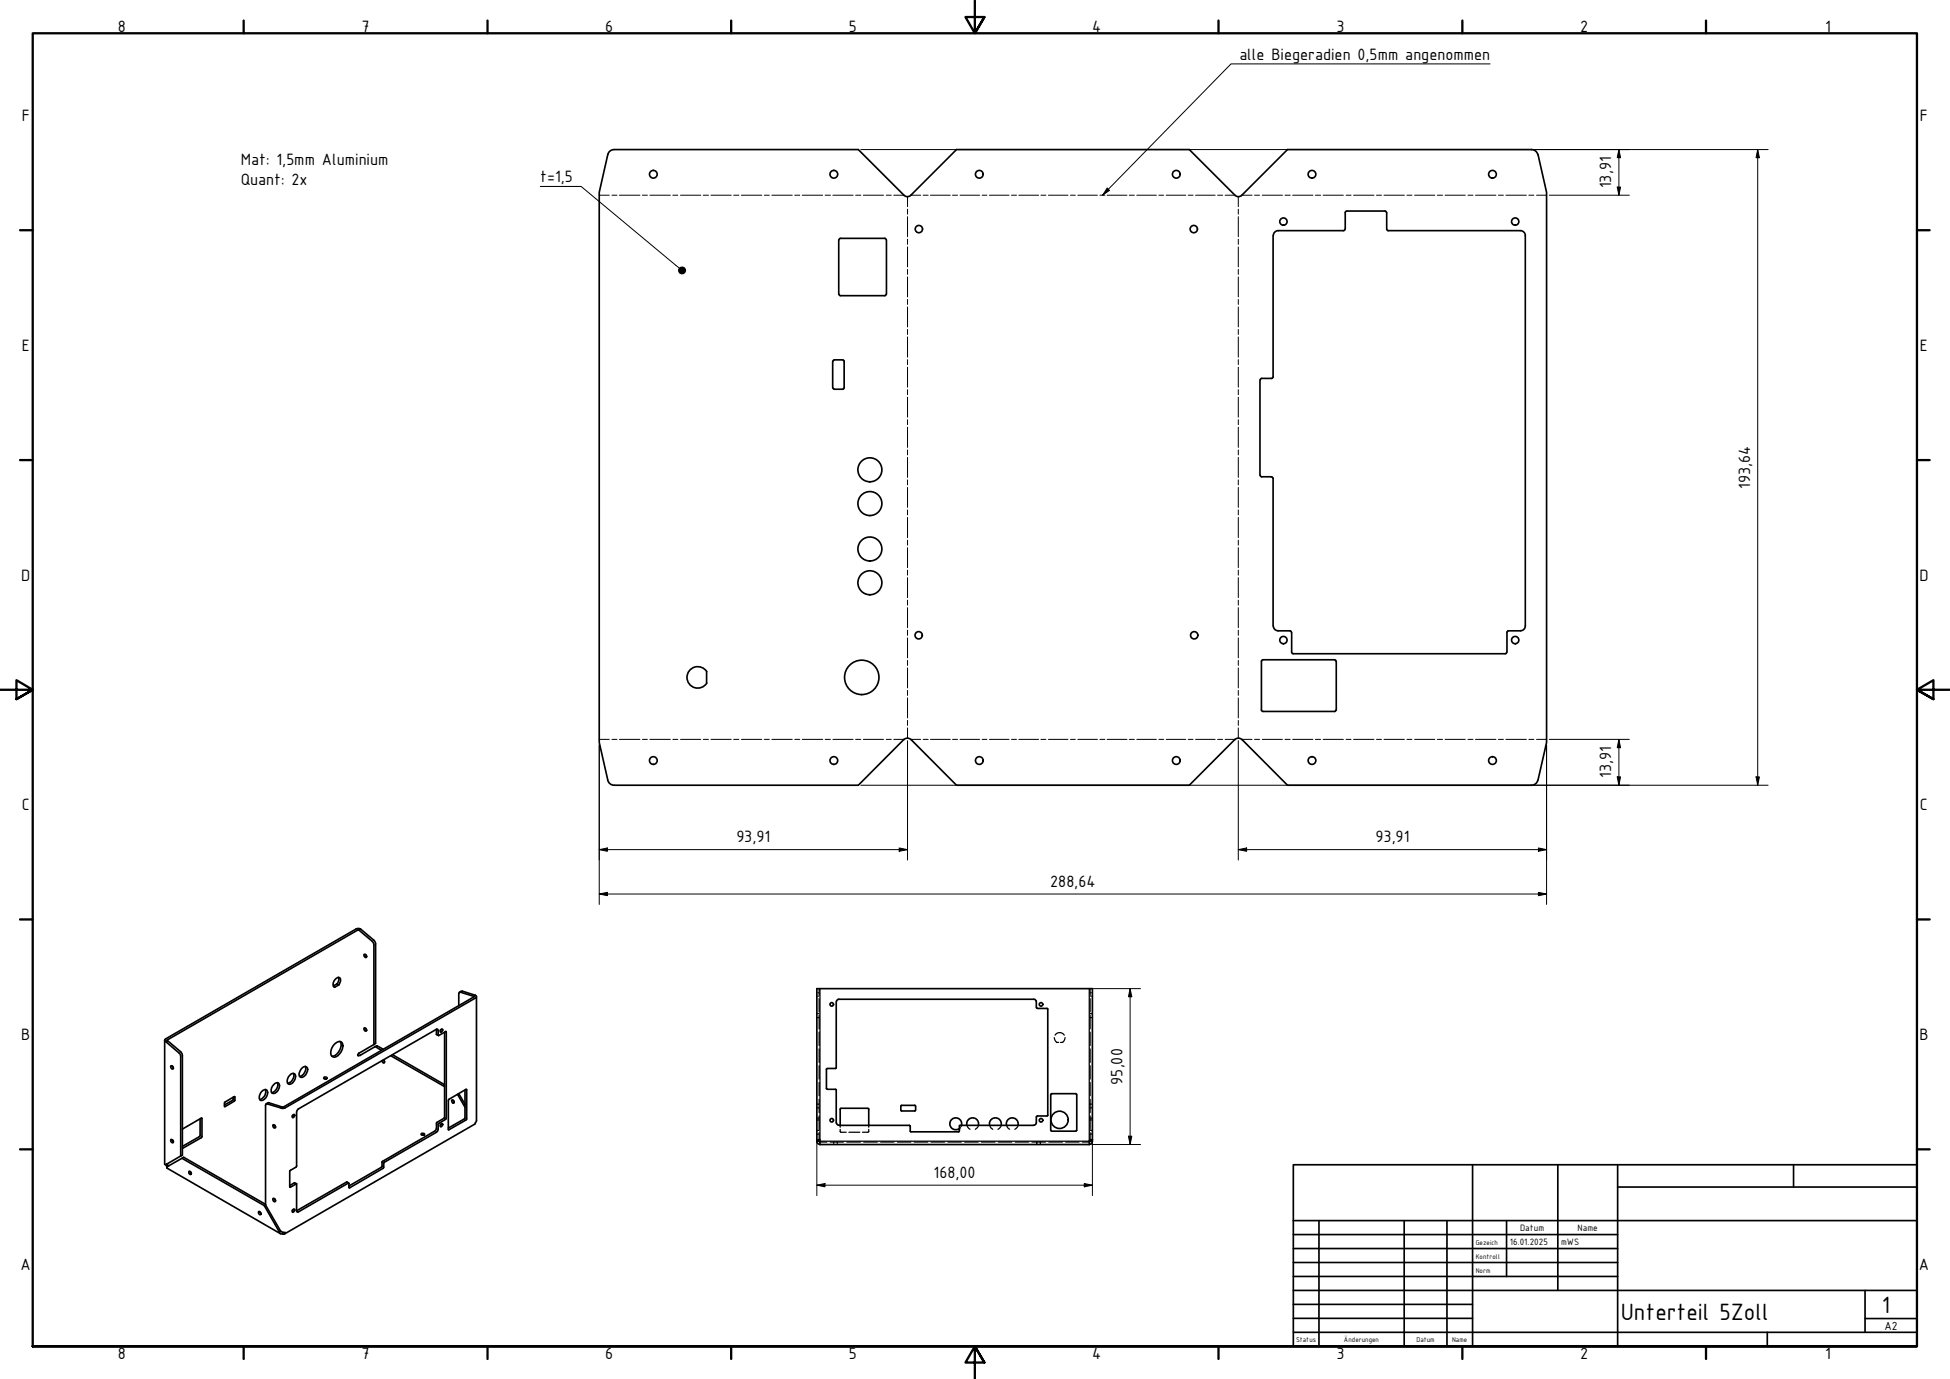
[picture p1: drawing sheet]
<svg xmlns="http://www.w3.org/2000/svg" width="594mm" height="420mm" viewBox="0 0 594 420" stroke-linecap="round" stroke-linejoin="round" font-family="sans-serif">
<!-- layer: Biegungsmittellinie (ISO) -->
<g fill="none" stroke="#000" stroke-width=".3">
<path d="M182.6 59.5h3M186.4 59.5h1.6M188.7 59.5h6.2M195.7 59.5h1.5M198 59.5h6.2M205 59.5h1.5M207.3 59.5h6.2M214.2 59.5h1.6M216.6 59.5h6.2M223.5 59.5h1.6M225.9 59.5h6.2M232.9 59.5h1.5"/>
<path d="M235.1 59.5h6.3M242.1 59.5h1.5M244.4 59.5h6.2M251.4 59.5h1.6M253.7 59.5h6.2M260.7 59.5h1.6M263 59.5h6.2M270 59.5h1.5M272.3 59.5h3.1M276.5 59.9v3.1M277.5 59.5h3M281.2 59.5h1.6"/>
<path d="M283.5 59.5h6M290.2 59.5h1.5M292.5 59.5h5.9M299.2 59.5h1.5M301.4 59.5h6M308.2 59.5h1.5M310.4 59.5h6M317.1 59.5h1.5M319.4 59.5h6M326.1 59.5h1.5M328.4 59.5h5.9M335.1 59.5h1.5"/>
<path d="M337.3 59.5h6M344 59.5h1.6M346.3 59.5h6M353.1 59.5h1.4M355.3 59.5h6M362 59.5h1.5M364.2 59.5h6M371 59.5h1.5M373.3 59.5h2.9M377.3 59.9v3.1M378.3 59.5h3.1M382.2 59.5h1.5"/>
<path d="M384.6 59.5h6.1M391.5 59.5h1.6M393.8 59.5h6.2M400.7 59.5h1.6M403.1 59.5h6.2M410.1 59.5h1.5M412.4 59.5h6.2M419.4 59.5h1.5M421.6 59.5h6.3M428.6 59.5h1.5M431 59.5h6.1M437.9 59.5h1.6"/>
<path d="M440.2 59.5h6.2M447.2 59.5h1.6M449.5 59.5h6.2M456.5 59.5h1.5M458.8 59.5h6.2M465.8 59.5h1.5M468.1 59.5h3.1M276.5 63.7v1.6M276.5 66v6.1M276.5 72.9v1.6M276.5 75.2v6.1M377.3 63.7v1.6"/>
<path d="M377.3 66v6.1M377.3 72.9v1.6M377.3 75.2v6.1M276.5 82.1v1.5M276.5 84.4v6.1M276.5 91.2v1.6M276.5 93.5v6.1M377.3 82.1v1.5M377.3 84.4v6.1M377.3 91.2v1.6M377.3 93.5v6.1M276.5 100.4v1.5"/>
<path d="M276.5 102.7v6.1M276.5 109.6v1.5M276.5 111.9v6.1M276.5 118.7v1.5M377.3 100.4v1.5M377.3 102.7v6.1M377.3 109.6v1.5M377.3 111.9v6.1M377.3 118.7v1.5M276.5 121v6.1M276.5 127.9v1.5M276.5 130.2v6.1"/>
<path d="M276.5 137.1v1.5M276.5 139.4v6.1M377.3 121v6.1M377.3 127.9v1.5M377.3 130.2v6.1M377.3 137.1v1.5M377.3 139.4v6.1M276.5 146.2v1.5M276.5 148.5v6.1M276.5 155.4v1.5M276.5 157.6v6.2M377.3 146.2v1.5"/>
<path d="M377.3 148.5v6.1M377.3 155.4v1.5M377.3 157.6v6.2M276.5 164.6v1.5M276.5 166.9v6.1M276.5 173.7v1.5M276.5 176v6.1M377.3 164.6v1.5M377.3 166.9v6.1M377.3 173.7v1.5M377.3 176v6.1M276.5 182.9v1.5"/>
<path d="M276.5 185.1v6.1M276.5 192v1.6M276.5 194.4v6M377.3 182.9v1.5M377.3 185.1v6.1M377.3 192v1.6M377.3 194.4v6M276.5 201.2v1.5M276.5 203.5v6.1M276.5 210.4v1.5M276.5 212.6v6.1M276.5 219.5v1.5"/>
<path d="M377.3 201.2v1.5M377.3 203.5v6.1M377.3 210.4v1.5M377.3 212.6v6.1M377.3 219.5v1.5M182.6 225.3h3M186.4 225.3h1.6M188.7 225.3h6.2M195.7 225.3h1.5M198 225.3h6.2M205 225.3h1.5M207.3 225.3h6.2"/>
<path d="M214.2 225.3h1.6M216.6 225.3h6.2M223.5 225.3h1.6M225.9 225.3h6.2M232.9 225.3h1.5M235.1 225.3h6.3M242.1 225.3h1.5M244.4 225.3h6.2M251.4 225.3h1.6M253.7 225.3h6.2M260.7 225.3h1.6M263 225.3h6.2"/>
<path d="M270 225.3h1.5M272.3 225.3h3.1M276.5 221.8v3.1M277.5 225.3h3M281.2 225.3h1.6M283.5 225.3h6M290.2 225.3h1.5M292.5 225.3h5.9M299.2 225.3h1.5M301.4 225.3h6M308.2 225.3h1.5M310.4 225.3h6"/>
<path d="M317.1 225.3h1.5M319.4 225.3h6M326.1 225.3h1.5M328.4 225.3h5.9M335.1 225.3h1.5M337.3 225.3h6M344 225.3h1.6M346.3 225.3h6M353.1 225.3h1.4M355.3 225.3h6M362 225.3h1.5M364.2 225.3h6"/>
<path d="M371 225.3h1.5M373.3 225.3h2.9M377.3 221.8v3.1M378.3 225.3h3.1M382.2 225.3h1.5M384.6 225.3h6.1M391.5 225.3h1.6M393.8 225.3h6.2M400.7 225.3h1.6M403.1 225.3h6.2M410.1 225.3h1.5M412.4 225.3h6.2"/>
<path d="M419.4 225.3h1.5M421.6 225.3h6.3M428.6 225.3h1.5M431 225.3h6.1M437.9 225.3h1.6M440.2 225.3h6.2M447.2 225.3h1.6M449.5 225.3h6.2M456.5 225.3h1.5M458.8 225.3h6.2M465.8 225.3h1.5M468.1 225.3h3.1"/>
</g>
<!-- layer: Sichtbar (ISO) -->
<g fill="none" stroke="#000" stroke-width=".51">
<path d="M185.2 47.1l.7-1.1 1.2-.4h74.4l13.9 13.9a1.48 1.48 0 0 0 2.1 0l13.9-13.9h70.9l13.9 13.9a1.49 1.49 0 0 0 2.1 0l13.9-13.9h74.4l1.2 .4 .7 1.1M185.2 47.1l-2.6 11.5v167.6l2.6 11.5M468.6 47.1l2.6 11.5v167.6l-2.6 11.5M255.5 73.1v16.5M255.6 73.1l.5-.5h13.5l.4 .5M270.1 73.1v16.5M387.9 71.8v43M389.4 70.3a1.49 1.49 0 0 0-1.5 1.5M409.8 69.8l-.5 .5h-19.9M410.3 64.3l-.5 .5v5M410.3 64.3h11.6l.5 .5M422.5 64.8v5l.4 .5h40.3"/>
<path d="M463.2 70.3a1.49 1.49 0 0 1 1.5 1.5M464.7 71.8v118.9M255.6 89.6l.5 .5h13.5l.4-.5M253.7 110.1v8M253.7 118.1l.5 .5M254.2 109.6h2.5l.5 .5M254.2 109.6l-.5 .5M257.2 110.1v8M257.2 118.1l-.5 .5h-2.5M383.9 115.8v29M387.4 115.3h-3l-.5 .5M387.9 114.8l-.5 .5"/>
<path d="M383.9 144.8l.5 .5h3M387.4 145.3l.5 .5v44.9M387.9 190.7a1.49 1.49 0 0 0 1.5 1.5M389.4 192.2h3.6l.4 .5M393.5 192.7v6M393.5 198.7l.5 .5M459 198.7l-.4 .5h-64.6M459.6 192.2l-.5 .5v6M459.6 192.2h3.6M464.7 190.7a1.49 1.49 0 0 1-1.5 1.5M215.3 204.6v3.5M215.3 204.6a3.3 3.3 0 0 0-4.9-.7 3.3 3.3 0 0 0 0 5 3.3 3.3 0 0 0 4.9-.8"/>
<path d="M407 201.5l-.4-.5h-21.8l-.5 .5v14.8l.2 .4 22.1 .1 .4-.5M407.1 201.5v14.8M275.4 225.3a1.49 1.49 0 0 1 2.1 0M275.4 225.3l-13.9 13.9h-74.4l-1.2-.4-.7-1.1M277.5 225.3l13.9 13.9h70.9l13.9-13.9M376.2 225.3a1.49 1.49 0 0 1 2.1 0M378.3 225.3l13.9 13.9h74.4l1.2-.4 .7-1.1M102.7 299.8l.6 .3-1.3 .7-.3-.2M102.7 299.8l-1.2 .6M103.1 297.8l.2 .7-.6 1.3M109.3 283.4l.6-.3 4 3.4 .5 1.1v30.3l-.5 .3M109.3 283.4l4.1 3.4 .5 1.1v30.3"/>
<path d="M109.3 283.4h-.3l-58 33.4v.2M109.9 283.1l-.7-.2-.7 .2-58 33.4-.3 .5 .3 .4M110.9 290.9l.1-.2a.65 .65 0 0 1 .6 1l-.6-.3zM111.4 290.9l.2 .4M50.2 317v37.8l.3 .1 4.6-2.7M50.5 317.4l.5-.4 4.1 3.5 .5 1.1v30.4l-.5 .2M50.5 317.4l4 3.4 .6 1.1v30.3M102 318.1a1.63 1.63 0 0 1 2.2-.4 3.3 3.3 0 0 1-2.7 4.4 1.92 1.92 0 0 1-.3-2.9zM103.3 300.1l.2-.5a1.19 1.19 0 0 0-.3-1.8 2.04 2.04 0 0 0-1.5 2.9l.3 .1M103.6 317.4a3.4 3.4 0 0 1-2.5 4.4M111 313.2l.6 .4v.5h-.4l-.2-.2zM111.4 313.4l.2 .3"/>
<path d="M113.9 318.2l-4.6 2.7-.3 .6h.7l5.1-2.9 2 1.1M114.3 318.9l1.9 1.1M133 313.6h.3l.2 .3v1.6l2.5-1.1v26.3l-2.5 1.7-.2 2.2-16.2 9.5-.4 1.9-10.2 5.9-.4-1.4-15.2 8.7-.3 .1-.2-.4M133 313.6l-42.3 24.5-.3 .7v16.6l-2.1 1.4v4.9l2.1-1v8.2M133 313.6v1.6l.5 .3M134.2 313.8l.4-.3 .3 .3-.5 .7-.3-.1zM134.3 313.7l-.2 .3M135.4 314.5v26.1l-2.4 1.5v1.7l-.3 .7-16.2 9.4-.3 1.7-9.9 5.8M140 302.4l.8-.4 4 1.3M144.3 303.6v.2l-57.9 33.5h-.4M144.8 303.3l-.5 .3-4.3-1.3-.2 .5v3.6M144.8 303.3l.4 .4-.4 .4-57.9 33.4-.7 .2-.7-.2"/>
<path d="M145.2 303.7v37.7l-.5 1.1-58 33.5M254.8 305.2v20.2M315 304.5h-59.4l-.6 .2-.2 .5M315 304.5l.7 .4v2.1M315.8 307l.2 .2M316 307.3h3l.2 .2v32.3M52.1 324.7l.7 .5v.5h-.5l-.2-.3zM52.6 324.8l.2 .4M68.5 335.9l3-1.8v1.3l-2.9 1.8-.2-.1zM71.1 334.3l-.2 1-2.5 1.4M79.7 332.6a1.04 1.04 0 0 1 1.8-.1 2.27 2.27 0 0 1-2.1 2.8 1.97 1.97 0 0 1 .3-2.7zM80.8 332a2.37 2.37 0 0 1-1.7 3"/>
<path d="M81.1 336.3l.7-.3 4.2 1.3M83.8 330.1l.8-.2a1.64 1.64 0 0 1 0 2.5 1.04 1.04 0 0 1-1 .8 1.04 1.04 0 0 1-1-.7 2.62 2.62 0 0 1 1.2-2.4zM84.5 329.9a2.47 2.47 0 0 1-1.8 3M86 337.3l-.5 .2-4.3-1.2-.3 .5v30.3M88.3 327.6a.98 .98 0 0 1 1.7-.1 2.27 2.27 0 0 1-2.1 2.8 1.91 1.91 0 0 1 .4-2.7zM89.2 339.8l-.2 .2M89.3 339.6h.4l.1 .2-.3 .5-.3 .2-.2-.4zM89.4 327.1a2.44 2.44 0 0 1-1.8 3M91.9 325.5a1.03 1.03 0 0 1 1.8-.1 2.27 2.27 0 0 1-2.1 2.8 1.81 1.81 0 0 1 .3-2.7zM93 324.9a2.47 2.47 0 0 1-1.8 3.1M98.7 328.3l.7-.1 .3 .3-.4 .3-.6-.1zM99 328.8h.3"/>
<path d="M109.4 320.8l-.1 .2M109.7 321.5h.1M116.8 322.9l.4 .5-.2 .5-.4-.1-.3-.6M116.9 323l.3 .4M119.1 321.7l16.3 9.4M119.6 321.4l15.8 9.1M136.7 335.1l5.4-3.2v9.2l-5.4 3.2zM137.6 335.3l.3-.2 .2 .2 .2 .8h-.4zM138.1 335.3l.3 .3M139.4 333.4l2.3 4M139.8 333.2l1.9 3.3M141.7 332.1l-.1 8.7-5 2.9"/>
<path d="M252 325.6l-.2 .2v5.8l.2 .2M252 331.9h2.5l.3 .2v10M254.8 325.3l-.3 .2h-2.5M256.2 337.7h8.2M256.2 337.7l-.2 .3v4.9M264.4 337.7l.3 .3v4.9M274.7 336.8l-.3 .2v1.3l.3 .2M274.7 336.8h4l.2 .2M278.9 338.3l-.2 .2h-4M279 337v1.2M319.2 339.8l-.2 .2h-3M320.1 333.5v10.9"/>
<path d="M320.4 333.2h7.4M320.4 333.3l-.2 .2M327.8 333.3l.2 .2M328 333.5v10.9M50.5 354.9l.4 .6M51 354.8l.2 .3M51 354.6v.2l-.2-.1M51.4 355.3l-.2-.2-.1 .3M52.1 347.1l.5 .2 .2 .8-.7-.2zM52.6 347.3l.2 .4M55.4 352.9l25.1 14.4M55.6 344l5.9-3.3v5.8l-5.9 3.4"/>
<path d="M57.6 356.8l.6 .5v.5l-.6-.3zM58 357l.3 .4M61 340.9l-.1 5.3-5.3 3.1M83.1 342.8l.3-.1 .3 .2 .2 .7h-.5zM83.7 342.8l.2 .4M128.3 345.4h.9l.1 .3-.9 .1zM128.7 345.9h.3M134.2 342.6l.6-.2v.5l-.4 .4-.3-.1zM134.3 342.6l-.2 .2M248.9 347.2l.9 .5v1M248.9 347.7a.98 .98 0 0 0 .9 1M248.9 347.2v.5h.7"/>
<path d="M248.9 347.2v-46h83.9v46M249.6 347.7l.2 .3M249.6 347.6v.1M249.8 348.7h82.1M254.8 342.1l.2 .5 .6 .2M255.5 342.9h21.6M277 342.9l.2 .2M277.3 343.1v1.5M277.3 344.6l.3 .2h14.4l.2-.2M292.3 343.1v1.5M292.9 342.8a1.81 1.81 0 0 0-1.8-2.2 1.81 1.81 0 0 0-1.6 2.4 1.81 1.81 0 0 0 2.8 .9M294.6 342.8a1.81 1.81 0 0 1 1.7-2.2 1.81 1.81 0 0 1 1.8 2.2"/>
<path d="M301.5 342.8a1.81 1.81 0 0 1 1.7-2.2 1.81 1.81 0 0 1 1.8 2.2M306.6 342.8a1.81 1.81 0 0 1 1.8-2.2 1.81 1.81 0 0 1 1.8 2.2M315 342.9h-22.5l-.2 .2M315.7 342.1l-.2 .5-.5 .2M315.7 340.3v1.8M316 340.1l-.2 .2M320.2 344.4l.2 .2M320.4 344.7h7.4M328 344.4l-.2 .2M332.1 347.7l-.2 .3M332.1 347.6v.1M332.8 347.2l-.9 .5v1"/>
<path d="M332.8 347.7a.98 .98 0 0 1-.9 1M332.8 347.2v.5h-.7M78.9 369.1l.5 .4v.6h-.3l-.2-.3zM79.2 369.3l.3 .4M80.9 367.1l-.4 .2 4.6 8 .4-.2M80.9 366.9l-25-14.3-5 2.9v.4l34.6 20M80.9 367.1l4.6 8M83.2 365.1l.7 .4-.2 .7-.5-.3zM83.7 365.3l.2 .4M85.1 375.3a.8 .8 0 0 0 1.1 .7v-.5M85.5 375.1l1.4 .4-.2 .5h-.5M89.2 368.6l-.2 .3"/>
<path d="M89.3 368.5l.4-.1 .1 .3-.3 .5-.3 .2-.2-.4zM90.4 360.7l-.7-.3-1.4 .8M106.2 360.5l-.6-.3-15.2 8.7"/>
<circle cx="199" cy="53.1" r="1.17"/>
<circle cx="254" cy="53.1" r="1.17"/>
<circle cx="298.4" cy="53.1" r="1.17"/>
<circle cx="358.4" cy="53.1" r="1.17"/>
<circle cx="399.7" cy="53.1" r="1.17"/>
<circle cx="454.7" cy="53.1" r="1.17"/>
<circle cx="279.9" cy="69.8" r="1.11"/>
<circle cx="363.7" cy="69.8" r="1.11"/>
<circle cx="391" cy="67.5" r="1.11"/>
<circle cx="461.6" cy="67.5" r="1.11"/>
<circle cx="265" cy="153.4" r="3.7"/>
<circle cx="265" cy="143.1" r="3.7"/>
<circle cx="265" cy="167.3" r="3.7"/>
<circle cx="265" cy="177.6" r="3.7"/>
<circle cx="279.9" cy="193.6" r="1.11"/>
<circle cx="363.8" cy="193.6" r="1.11"/>
<circle cx="391" cy="195" r="1.11"/>
<circle cx="461.6" cy="195" r="1.11"/>
<circle cx="262.5" cy="206.4" r="5.2"/>
<circle cx="199" cy="231.7" r="1.17"/>
<circle cx="254" cy="231.7" r="1.17"/>
<circle cx="298.4" cy="231.7" r="1.17"/>
<circle cx="358.4" cy="231.7" r="1.17"/>
<circle cx="399.7" cy="231.7" r="1.17"/>
<circle cx="454.7" cy="231.7" r="1.17"/>
<circle cx="253.4" cy="306" r=".54"/>
<circle cx="317.2" cy="306" r=".54"/>
<circle cx="253.4" cy="341.3" r=".54"/>
<circle cx="317.2" cy="341.3" r=".54"/>
<circle cx="322.8" cy="341.2" r="2.64"/>
</g>
<!-- layer: Verdeckt schmal (ISO) -->
<path d="M248.9 302.5h.2M248.9 303.5h.2M249.3 302.5h.3M249.3 303.5h.3M332.1 302.5h.3M332.1 303.5h.3M332.5 302.5h.3M332.5 303.5h.3" fill="none" stroke="#000" stroke-width=".3"/>
<!-- layer: Verdeckt (ISO) -->
<g fill="none" stroke="#000" stroke-width=".38">
<path d="M248.9 310h.2M248.9 308.8h.2M249.3 310h.3M249.3 308.8h.3M249.6 301.2v2.1M249.6 304.3v4M249.6 309.4v4.1M249.6 314.5v4.1M249.6 319.6v4.1M321.2 316.1a1.32 1.32 0 0 0 1.3 1.5M321.4 315.4a1.64 1.64 0 0 1 2.8 0M324.5 316.1a1.32 1.32 0 0 1-1.4 1.5"/>
<path d="M332.1 301.2v2.1M332.1 304.3v4M332.1 309.4v4.1M332.1 314.5v4.1M332.1 319.6v4.1M332.1 310h.3M332.1 308.8h.3M332.5 310h.3M332.5 308.8h.3M248.9 337.5h.2M248.9 336.4h.2M249.3 337.5h.3"/>
<path d="M249.3 336.4h.3M249.6 324.7v4.1M249.6 329.8v4.1M249.6 334.9v4.1M332.1 324.7v4.1M332.1 329.8v4.1M332.1 334.9v4.1M332.1 337.5h.3M332.1 336.4h.3M332.5 337.5h.3M332.5 336.4h.3M248.9 347.2h.1"/>
<path d="M248.9 340.7h.2M248.9 341.2h.2M248.9 345.5h.2M248.9 344.4h.2M249.3 347.2h.2M249.3 340.7h.3M249.3 341.2h.3M249.3 345.5h.3M249.3 344.4h.3M249.6 340v4.1M249.6 345.1v2.2M249.6 347.5v.1"/>
<path d="M249.6 347.2v.2M249.7 347.5l.1 .2M249.8 348h2.1M252.9 348h4.1M254 348v.2M254 348.5v.2M255.1 348v.2M255.1 348.5v.2M256 342.9v.6M256 344.1v.7M256.1 344.9l1.7 .1M258 348h4.1"/>
<path d="M258.6 345h3.3M263.1 348h4.2M264.5 344.9l-1.7 .1M264.7 342.9v.6M264.7 344.1v.7M268.3 348h4.1M273.4 348h4.1M278.5 348h4.1M283.7 348h4.1M288.8 348h4.1M292.6 343.6l-.3 .3M293 342.9l-.2 .4"/>
<path d="M293.9 348h4.1M294.6 342.9l.9 1.2M298.1 342.9l-1 1.2M299 348h4.1M301.5 342.9l1 1.2M304.2 348h4M305.1 342.9l-1.1 1.2M306.6 342.9l1 1.2M309.3 348h4.1M310.2 342.9l-1 1.2M314.4 348h4.1M315.8 348v.2"/>
<path d="M315.8 348.5v.2M316.9 348v.2M316.9 348.5v.2M317 348v.2M317 348.5v.2M319.5 348h4.2M324.7 348h4M329.8 348h2.1M331.9 347.5v.2M332.1 340v4.1M332.1 345.1v2.2M332.1 347.5v.1"/>
<path d="M332.1 347.2l-.1 .2M332.1 340.7h.3M332.1 341.2h.3M332.1 345.5h.3M332.1 344.4h.3M332.2 347.2h.2M332.5 340.7h.3M332.5 341.2h.3M332.5 345.5h.3M332.5 344.4h.3M332.6 347.2h.2"/>
</g>
<g fill="#000">
<circle cx="249.5" cy="347.2" r=".19"/>
<circle cx="249.6" cy="347.2" r=".19"/>
<circle cx="332.1" cy="347.2" r=".19"/>
<circle cx="332.2" cy="347.2" r=".19"/>
</g>
<!-- layer: Sichtbar schmal (ISO) -->
<path d="M249.8 301.2v46.5h82.1v-46.5" fill="none" stroke="#000" stroke-width=".38"/>
<!-- layer: Rahmen (ISO) -->
<g fill="none" stroke="#000" stroke-width=".7">
<path d="M74.2 6.3v3.8M148.5 6.3v3.8M222.8 6.3v3.8M297 .2v9.9l-2.9-4.9h5.8l-2.9 4.9 2.9-4.9M371.2 6.3v3.8M445.5 6.3v3.8M519.7 6.3v3.8M6.1 70.1h3.9M584 70.1h3.9M6.1 140.2h3.9M584 140.2h3.9M0 210.2h10l-5-3v5.8l5-2.8-5 2.8"/>
<path d="M594 210.2h-10l5-3v5.8l-5-2.8 5 2.8M6.1 280.1h3.9M584 280.1h3.9M6.1 350.2h3.9M584 350.2h3.9M10 410.2v-400.1h574v400.1h-574h574M74.2 410.2v3.9M148.5 410.2v3.9M222.8 410.2v3.9M299.9 415.1l-2.9-4.9 2.9 4.9h-5.8l2.9-4.9v10M371.2 410.2v3.9M445.5 410.2v3.9"/>
<path d="M519.7 410.2v3.9"/>
</g>
<!-- layer: Titel (ISO) -->
<g fill="none" stroke="#000" stroke-width=".51">
<path d="M394 354.9h190v55.3h-190zM448.6 354.9v55.3M474.6 354.9v38.3M492.8 354.9v55.3M546.4 354.9v6.8M394 376.2h98.8M394 371.9h190M401.8 371.9v38.3M427.8 371.9v38.3M440.8 371.9v38.3M459 371.9v17M492.8 361.7h91.2"/>
<path d="M394 380.4h98.8M394 384.7h98.8M394 388.9h98.8M394 393.2h190M394 397.4h54.6M568.2 393.2v12.7M394 405.9h190M394 401.7h54.6M538.4 405.9v4.3M568.2 401.7h15.8"/>
</g>
<g fill="none" stroke="#000" stroke-width=".3">
<path d="M262.3 45.6h276.4M472 59.5h24.4M492.7 57h1l-.5 2.5zM493.2 45.6l.5 2.4h-1zM493.2 45.6v13.9M535.5 45.6l.5 2.4h-1zM535.5 45.6v193.6M182.6 227v48.6M262.3 239.2h276.4M276.5 225.7v36.3M377.3 225.7v36.3M471.2 227v48.6"/>
<path d="M472 225.3h24.4M492.7 236.7h1l-.5 2.5zM493.2 225.3l.5 2.5h-1zM493.2 225.3v13.9M535 236.7h1l-.5 2.5zM182.6 258.9l2.4-.5v1zM182.6 258.9h93.9M273.9 258.4l2.6 .5-2.6 .5zM377.3 258.9l2.5-.5v1zM377.3 258.9h93.9M468.7 258.4l2.5 .5-2.5 .5zM182.6 272.4l2.4-.5v1z"/>
<path d="M182.6 272.4h288.6M468.7 271.9l2.5 .5-2.5 .5zM332.6 301.2h14.9M344.3 301.2l.5 2.5h-1zM344.3 301.2v47.5M248.9 348v16.3M332.6 348.7h14.9M332.8 348v16.3M343.8 346.2h1l-.5 2.5zM248.9 361.1l2.4-.5v1zM248.9 361.1h83.9M330.3 360.6l2.5 .5-2.5 .5z"/>
</g>
<g fill="#000">
<path d="M492.7 57h1l-.5 2.5z" fill-rule="evenodd"/>
<path d="M493.2 45.6l.5 2.4h-1z" fill-rule="evenodd"/>
<path d="M535.5 45.6l.5 2.4h-1z" fill-rule="evenodd"/>
<path d="M492.7 236.7h1l-.5 2.5z" fill-rule="evenodd"/>
<path d="M493.2 225.3l.5 2.5h-1z" fill-rule="evenodd"/>
<path d="M535 236.7h1l-.5 2.5z" fill-rule="evenodd"/>
<path d="M182.6 258.9l2.4-.5v1z" fill-rule="evenodd"/>
<path d="M273.9 258.4l2.6 .5-2.6 .5z" fill-rule="evenodd"/>
<path d="M377.3 258.9l2.5-.5v1z" fill-rule="evenodd"/>
<path d="M468.7 258.4l2.5 .5-2.5 .5z" fill-rule="evenodd"/>
<path d="M182.6 272.4l2.4-.5v1z" fill-rule="evenodd"/>
<path d="M468.7 271.9l2.5 .5-2.5 .5z" fill-rule="evenodd"/>
<path d="M344.3 301.2l.5 2.5h-1z" fill-rule="evenodd"/>
<path d="M343.8 346.2h1l-.5 2.5z" fill-rule="evenodd"/>
<path d="M248.9 361.1l2.4-.5v1z" fill-rule="evenodd"/>
<path d="M330.3 360.6l2.5 .5-2.5 .5z" fill-rule="evenodd"/>
</g>
<!-- layer: Symbol (ISO) -->
<path d="M454 19.5h-79l-39.1 40M164.6 56.8h12.4l29.8 24.8M337.3 57.3l.7 .7-2.1 1.5z" fill="none" stroke="#000" stroke-width=".3"/>
<g fill="#000">
<path d="M337.3 57.3l.7 .7-2.1 1.5z" fill-rule="evenodd"/>
<circle cx="207.8" cy="82.4" r="1.24"/>
</g>
<g font-size="7.7">
<text x="573.3" y="400">1</text>
<text x="493.8" y="402.1">Unterteil 5Zoll</text>
</g>
<g font-size="5.4">
<text x="35.9" y="9.8">8</text>
<text x="110.2" y="9.8">7</text>
<text x="184.4" y="9.8">6</text>
<text x="258.6" y="9.8">5</text>
<text x="332.7" y="9.8">4</text>
<text x="407.2" y="9.8">3</text>
<text x="481.4" y="9.8">2</text>
<text x="556" y="9.8">1</text>
<text x="377.6" y="18.1">alle Biegeradien 0,5mm angenommen</text>
<text x="6.6" y="36.9">F</text>
<text x="584.9" y="36.9">F</text>
<text x="73.4" y="50.3">Mat: 1,5mm Aluminium</text>
<text x="73.4" y="56.5">Quant: 2x</text>
<text x="164.6" y="55.5">t=1,5</text>
<text x="490.9" y="57.3" transform="rotate(-90 490.9 57.3)">13,91</text>
<text x="6.6" y="106.9">E</text>
<text x="584.9" y="106.9">E</text>
<text x="533.2" y="148.9" transform="rotate(-90 533.2 148.9)">193,64</text>
<text x="6.5" y="176.9">D</text>
<text x="584.8" y="176.9">D</text>
<text x="490.9" y="237.1" transform="rotate(-90 490.9 237.1)">13,91</text>
<text x="6.6" y="246.9">C</text>
<text x="584.9" y="246.9">C</text>
<text x="224.3" y="256.6">93,91</text>
<text x="419.1" y="256.6">93,91</text>
<text x="320" y="270.1">288,64</text>
<text x="6.5" y="316.9">B</text>
<text x="584.8" y="316.9">B</text>
<text x="342" y="330.4" transform="rotate(-90 342 330.4)">95,00</text>
<text x="284.4" y="358.8">168,00</text>
<text x="6.3" y="386.9">A</text>
<text x="584.6" y="386.9">A</text>
<text x="35.9" y="414.1">8</text>
<text x="110.2" y="414.1">7</text>
<text x="184.4" y="414.1">6</text>
<text x="258.6" y="414.1">5</text>
<text x="332.7" y="414.1">4</text>
<text x="407.2" y="414.1">3</text>
<text x="481.4" y="414.1">2</text>
<text x="556" y="414.1">1</text>
</g>
<text font-size="3.9" x="574.1" y="405.1">A2</text>
<g font-size="3">
<text x="463.1" y="375.1">Datum</text>
<text x="480.6" y="375.1">Name</text>
<text x="460" y="379.4">16.01.2025</text>
<text x="475.6" y="379.4">mWS</text>
</g>
<g font-size="2.3">
<text x="449.6" y="379.4">Gezeich</text>
<text x="449.6" y="383.6">Kontroll</text>
<text x="449.6" y="387.9">Norm</text>
<text x="394.8" y="408.8">Status</text>
<text x="409.4" y="408.8">Änderungen</text>
<text x="431.5" y="408.8">Datum</text>
<text x="442.4" y="408.8">Name</text>
</g>
</svg>
